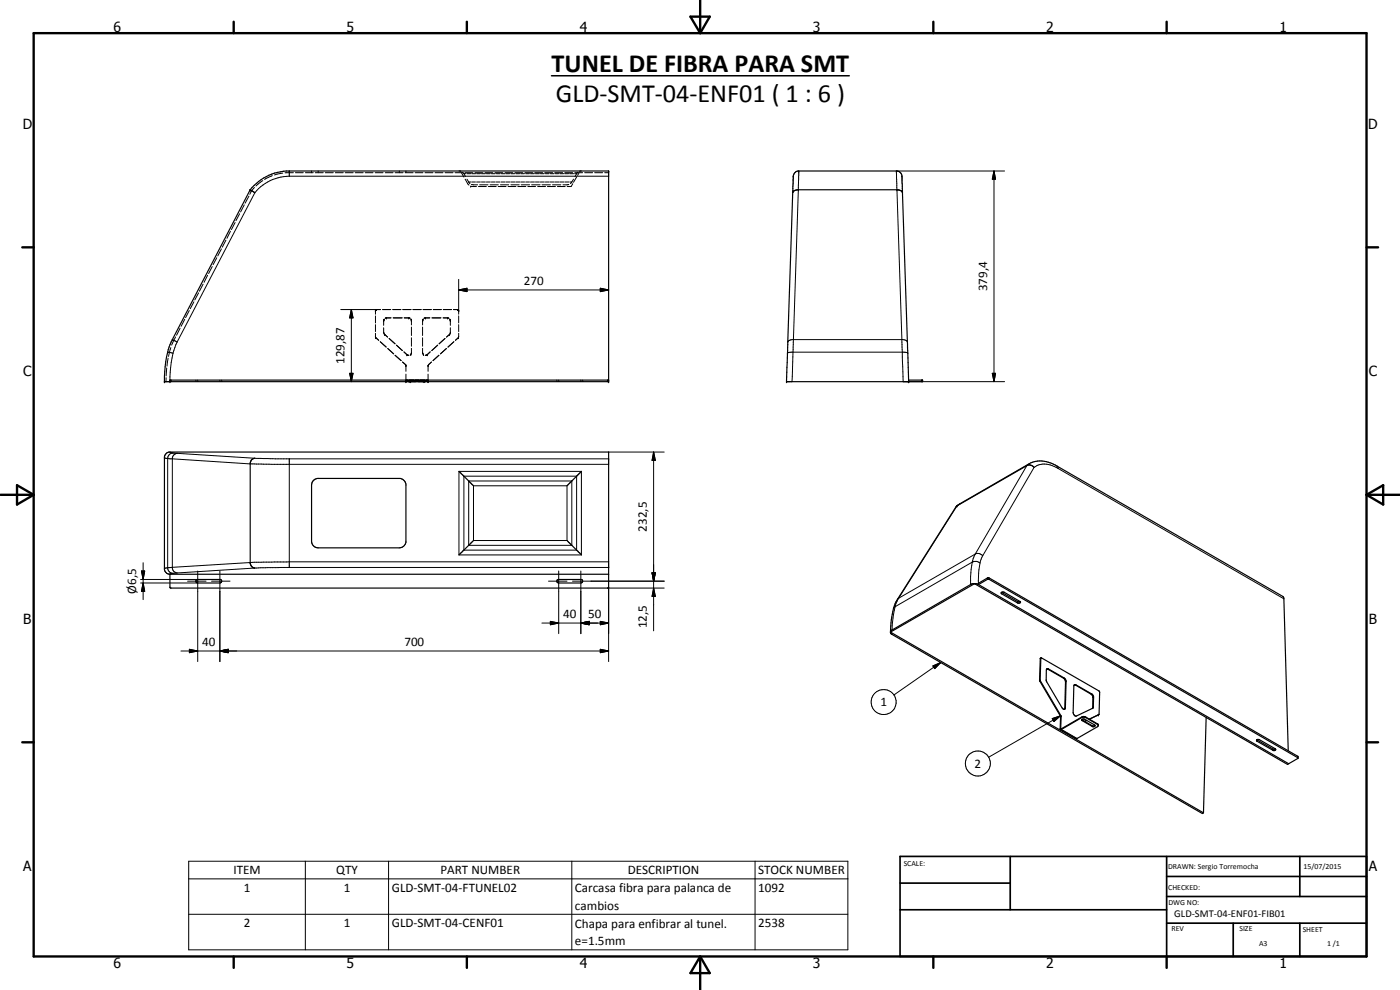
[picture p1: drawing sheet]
<svg xmlns="http://www.w3.org/2000/svg" width="420mm" height="297mm" viewBox="0 0 420 297" stroke-linecap="round" stroke-linejoin="round" font-family="sans-serif">
<g fill="none" stroke="#000" stroke-width=".35">
<path d="M75.1 56.9v.1M75.1 57l1.4 .8M75.2 57l.1 .1M75.6 56.3a15.1 15.1 0 0 1 10.3-5h96.8v63.2h-133.4a27.4 27.4 0 0 1 2.4-12.6l23.4-45zM238.5 51.9l1-.6h29.8a1.75 1.75 0 0 1 1.4 1.8l2 61.4v-.5h4.2v.5h-40.9l1.9-58.5 .2-3.1zM270.8 57.7l-.5-.5-.9-.3-30.4 .1a1.07 1.07 0 0 0-1.1 .8M182.7 114h-131.7v.5M49.8 136.2l.9-.6h132v40.7l-.3 .1h-131.2l-.2-.1v-4a1.64 1.64 0 0 1-1.7-1.5v-33.7zM76.5 137.5a1.49 1.49 0 0 0-1.4 1.5v30.2a1.56 1.56 0 0 0 1.4 1.2M94 144.3l1.2-.7h25l.6 .2 .6 .5 .4 .9v17.5a2.07 2.07 0 0 1-2 1.7h-24.3a2 2 0 0 1-2-2v-16.9zM137.7 141.4l4.4 4.4M174.5 141.4l-4.3 4.4"/>
<path d="M287.1 151.9l-17.8 28-.9 2a27.8 27.8 0 0 0-1.2 7.8M287.1 151.9l21.8-12.8a8.3 8.3 0 0 1 8.3 .7l68 39.4 1.4 46.1M310.3 140.3l-.2-.3a1.67 1.67 0 0 0-1.9-.3l-21.1 12.2M51 172.3h131.7M58.9 174l.3-.1h7l.3 .5v.3l-.5 .2h-6.7l-.4-.2zM142.1 162.2l-4.4 4.3M167.2 174l.3-.1h7l.4 .5-.1 .3-.5 .2h-6.6l-.5-.2zM170.2 162.2l4.3 4.3M293.7 175.4v-.4l2.7-1.6h.4l92.7 53.5v.7l-2.8 1.6M293.7 175.4l2.7-1.6h.4l92.7 53.6M293.7 175.4l93 53.8M293.7 175.4l-.8-.3-1.5 .2-23.8 13.8-.3 .3v.5l93.5 54.2 .4-.2"/>
<path d="M300.6 177.7v.1M300.6 177.7l-.1 .4 4.8 2.8a.44 .44 0 0 0 .6 .2 .44 .44 0 0 0 .2-.6M300.6 177.8l4.7 2.7h.8M300.6 177.7h.8l4.7 2.8M267.2 189.7l25.3-14.6 93.9 54.3 .3-.2M267.2 189.7l94 54.2M312.5 197.4l-.3 .1-.2 6.8 6.2 10.5v4.1h.3l6.5-3.7 .8 .1 3.8 2.3M312.5 197.4l-.3 6.6 6.2 10.8-.1 3.8 6.9-3.6 4.4 2.3v.5l-.3 .3-6.1 3.5-4.9-2.7M312.5 197.4l17.3 9.9 .2 .5-.2 6.6M314.1 200.7l5.1 2.8 .5 .6-.3 8.8M314.1 200.7h.6l4.7 2.7 .5 .6-.2 8.4-.3 .5-.7-.6-4.6-7.8zM322.4 205.5l5.3 3 .3 .6-.1 3.4"/>
<path d="M322.5 205.4l5.3 2.9 .4 .7-.1 3.4-5.1 2.4a.98 .98 0 0 1-.9-1l.2-8zM324.7 215.9l3.2 1.9 .7-.2M324.7 215.9l.1 .3 3.1 1.8h.5l.2-.3M324.7 215.9l.8-.1 3.1 1.9M326.1 216.2l-.6 .3M327.9 212.5l-.1 .1M329.8 214.4l-2.8 1.4M329.8 214.4l-2.9 1.4M362 215.3l-.8 28.6M377.2 222l.7-.1 4.9 2.8a.49 .49 0 0 1-.3 .5 .49 .49 0 0 1-.5-.1l-4.8-2.7zM377.2 222l4.9 2.8 .6-.1"/>
</g>
<g fill="none" stroke="#000" stroke-width=".3">
<path d="M74.7 58.8l-1.1 2.2M76.4 56.3l-1.4 2M78.9 54.2l-2.1 1.6M81.7 52.7l-2.3 1.1M84.9 51.9l-2.5 .6M86.8 51.3h.1M86.8 52.9a13.4 13.4 0 0 0-10.3 4.9l-23.3 44.8M86.8 51.3v1.6M86.8 52.9h95.9M88 51.8l-2.5 .1M88.6 51.8h2.4M91.6 51.8h2.4"/>
<path d="M93.5 51.3v.2M93.5 51.6v.2M94.6 51.8h2.4M95.5 51.3v.2M95.5 51.6v.2M97.6 51.8h2.4M100.6 51.8h2.4M103.6 51.8h2.4M106.6 51.8h2.4M109.6 51.8h2.4M112.6 51.8h2.4M115.6 51.8h2.4"/>
<path d="M118.6 51.8h2.4M119.8 51.3v.2M119.8 51.6v.2M121.6 51.8h2.4M121.8 51.3v.2M121.8 51.6v.2M124.6 51.8h2.3M127.5 51.8h2.5M130.5 51.8h2.5M133.6 51.8h2.4M136.6 51.8h2.3M137.7 51.3l.6 .1"/>
<path d="M138.5 51.8l.7 1.3M138.8 51.7h.1M138.9 51.7l.3 .4M139.2 52.1l.5 .9M139.2 52.1h.6M139.5 51.8h2.4M139.6 53.8l1.1 1.7M140.1 52.1h1.2M140.2 53.8l.8 1.3M140.7 54.6h.6M141.3 55.9h.1M141.3 55.9l1.7 .1"/>
<path d="M141.5 55.4l1.8 .1M141.6 54.6h1.1M141.6 52.1h1.1M142.5 51.8h2.4M143 54.6h1.2M143 52.1h1.2M143.6 56h2.4M144 55.5h2.5M144.5 54.6h1.2M144.5 52.1h1.2M145.5 51.8h2.4M146 54.6h1.1"/>
<path d="M146 52.1h1.1M146.5 56h2.4M147.1 55.5h2.5M147.4 54.6h1.2M147.4 52.1h1.2M148.5 51.8h2.4M148.9 54.6h1.2M148.9 52.1h1.2M149.5 56h2.4M150.2 55.5h2.5M150.4 54.6h1.1M150.4 52.1h1.2"/>
<path d="M151.5 51.8h2.4M151.8 54.6h1.2M151.8 52.1h1.2M152.5 56h2.3M153.3 54.6h1.2M153.3 55.5h2.5M153.3 52.1h1.2M154.5 51.8h2.4M154.8 54.6h1.2M154.8 52.1h1.2M155.4 56h2.4M156.3 54.6h1.1"/>
<path d="M156.3 52.1h1.1M156.4 55.5h2.6M157.5 51.8h2.4M157.8 54.6h1.1M157.8 52.1h1.1M158.4 56h2.3M159.2 54.6h1.2M159.2 52.1h1.2M159.5 55.5h2.6M160.5 51.8h2.4M160.7 54.6h1.2M160.7 52.1h1.2"/>
<path d="M161.4 56h2.3M162.2 54.6h1.2M162.2 52.1h1.2M162.7 55.5h2.5M163.5 51.8h2.4M163.6 54.6h1.2M163.6 52.1h1.2M164.3 56h2.4M165.1 54.6h1.2M165.1 52.1h1.2M165.8 55.5h2.5M166.5 51.8h2.4"/>
<path d="M166.6 54.6h1.2M166.6 52.1h1.2M167.3 56h2.3M168.1 54.6h1.1M168.1 52.1h1.1M169.5 51.8h2.4M169.5 52.1h1.2M169.5 54.6h1.2M170.7 55.4l-1.8 .1M171 52.1h1.2M171 54.6h.6M171.9 55.1l-.5 .9h-1.2"/>
<path d="M172.1 53.8l-.9 1.3M172.5 52.1h.5M172.5 51.8h2.4M173 52.1l-.4 .9M173.1 53l-1 1.7M173.4 51.7l-.4 .4M173.8 51.8l-.5 .8M174.5 51.3l-.6 .1M175.5 51.8h2.4M178.5 51.8h2.4M181.5 51.8h1.2M239.7 51.3h.1"/>
<path d="M239.7 51.3l-2 63.2M269 51.3h.1M269 51.3l2 63.2h30.5M269 51.3h32.5M298.3 51.3l.5 2.5h-1zM298.3 51.3v63.2M63.7 80l-1.1 2.1M65.1 77.3l-1.1 2.1M66.5 74.7l-1.1 2.1M67.8 72.1l-1.1 2.1M69.2 69.4l-1.1 2.1M70.6 66.8l-1.1 2.1"/>
<path d="M71.9 64.1l-1.1 2.1M73.3 61.5l-1.1 2.1M54 98.5l-1 2.1M55.4 95.8l-1.1 2.1M56.8 93.2l-1.1 2.1M58.2 90.6l-1.1 2M59.6 87.9l-1.1 2.1M60.9 85.3l-1.1 2.1M62.3 82.6l-1.1 2.1M102.3 92.9h11.9M105.4 92.9l.5 2.5h-1zM105.4 92.9v21.6"/>
<path d="M112.7 93.2h.1M112.7 94.8v2.1M112.7 97.4v2.1M112.7 100v1.1M112.7 93v1.3M112.8 92.9h.1M113 92.9h.1M114.8 92.9h2.5M115.1 96.2h.1M115.1 96.2v1.4M115.1 98.3l.1 1.6M115.3 95.8h.1"/>
<path d="M115.3 95.8l-.2 .4M116 95.4h.1M116 95.4l-.4 .1 1.7-.1M117.9 92.9h2.4M118 95.4h2.7M120.9 92.9h2.4M121.3 95.4l1.8 .1-.4-.1M122.7 95.4h.1M123.4 95.8h.1M123.4 95.8l.1 1.7M123.5 96.2h.1M123.5 98.1v2.6"/>
<path d="M123.9 92.9h2.5M126.8 96.2h.1M126.8 96.2v1.3M126.8 98.1v2.6M126.9 95.8h.1M126.9 95.8l-.1 .4M127 92.9h2.4M127.7 95.4h.1M127.7 95.4l-.5 .1 1.8-.1M129.7 95.4h2.6M130 92.9h2.4M133 95.4l1.7 .1-.4-.1"/>
<path d="M133 92.9h2.5M134.3 95.4h.1M135 95.8h.1M135 95.8l.2 1.8M135.2 96.2h.1M135.2 98.3v1.6M135.2 99.9h-.1M136.1 92.9h1.3M137.3 92.9h.1M137.4 92.9h.1M137.6 93l.1 .2M137.7 87l2.5-.5v1z"/>
<path d="M137.7 93.2h.1M137.7 100l-.1 1.1M137.7 83.8v10.5M137.7 94.8v2.1M137.7 97.4v2.1M137.7 87h45M180.2 86.5l2.5 .5-2.5 .5zM49.9 113.3l-.1 1.2M50 110.4l-.1 2.4M50.3 105.7l1.6 .3M50.4 107.5l-.3 2.4M51.3 104.3l-.7 2.6"/>
<path d="M51.3 114v.5M51.7 101.9h.1M51.7 101.9l1.5 .7M51.9 106l-.7 4.2-.2 4.3M52.7 101.1l-1.2 2.4M53.2 102.6l-1.3 3.4M58.8 114v.2M58.8 114.3v.2M59.3 114v.2M59.3 114.3v.2M66 114v.2M66 114.3v.2"/>
<path d="M66.5 114v.2M66.5 114.3v.2M104.9 112h1l-.5 2.5zM112.7 101.2l.1 .1M112.8 101.3h.1M112.8 101.3l.9 .8M114.1 102.5l1.8 1.6M115.3 100.2l.1 .1M115.4 100.3h.1M115.4 100.3l.9 .8M116.4 104.6l1.7 1.6M116.8 101.6l1.8 1.6"/>
<path d="M118.6 106.6l1.8 1.6M119 103.5l1.8 1.7-1.8-1.6M120.8 108.6l.9 .8M121.2 105.6l.9 .8M121.7 109.4h.1M121.7 109.4l.1 .1M121.8 114.5h.1M121.8 109.7h.1M121.8 109.6v1.8M121.8 112.3v1.8M121.8 114.2v.1M121.8 114.4v.1"/>
<path d="M121.8 114.5h.3M121.8 114.3h6.7M121.8 114h.7M122.1 106.4h.1M122.1 106.4l.6 .2M122.4 114.5h5.5M122.5 114.3h.1M122.5 114.4v.1M122.7 114.3h.1M122.7 114.4v.1M122.8 114h1.4M123.1 114.5h.1"/>
<path d="M123.1 114.3h.1M123.1 114.4v.1M123.3 106.3h.1M123.5 101.3v2.6M123.5 104.5v1.5M123.5 106l-.2 .3M124.5 114h1.3M126.1 114h1.4M126.8 101.3v2.6M126.8 104.5l.1 1.5M126.9 106l.2 .3M127.1 106.3h.1"/>
<path d="M127.2 114.5h.1M127.2 114.3h.1M127.2 114.4v.1M127.7 114.3h.1M127.7 114.4v.1M127.8 114.3h.1M127.8 114.4v.1M127.8 114h.7M128.2 106.4h.1M128.2 114.5h.3M128.2 106.4l-.6 .2M128.5 114.5h.1"/>
<path d="M128.5 114.3h.1M128.5 109.7h.1M128.5 109.7v1.7M128.5 112.3v1.8M128.5 114.2v.1M128.5 114.4v.1M128.5 109.6v.1M128.6 109.4h.1M128.6 109.4v.1M129.1 105.6l-.9 .8M129.5 108.6l-.9 .8M131.3 103.5l-1.7 1.7 1.7-1.6"/>
<path d="M131.7 106.6l-1.7 1.6M133.6 101.6l-1.8 1.6M134 104.6l-1.8 1.6M134.9 100.3h.1M134.9 100.3l-.9 .8M135 100.2l-.1 .1M136.2 102.5l-1.8 1.6M137.6 101.3h.1M137.6 101.3l-.9 .8M137.6 101.2v.1M167.1 114v.2M167.1 114.3v.2"/>
<path d="M167.7 114v.2M167.7 114.3v.2M174.3 114v.2M174.3 114.3v.2M174.9 114v.2M174.9 114.3v.2M182.3 114v.5M236.3 106l1.1-.3h33.9l1.1 .3M236.4 102.6l.4-.4 1-.3h33.1a1.32 1.32 0 0 1 1.4 .7M276.6 114v.5M297.8 112h1l-.5 2.5zM49.3 137.3h.1"/>
<path d="M49.3 137.3l1 .3M50.3 137.6v32.7M50.3 137.6l25.3 1.6 6 .1h101.1M51 135.6v.1M51 135.7l.9 .2M53.2 136l-1 .4-.5 1v33.1a1.63 1.63 0 0 0 1.5 1.4M53.2 136l23.8 1.5 5.7 .2h100M53.2 136a1.93 1.93 0 0 0-2.9 1.6M86.8 137.7v32.6M182.7 135.6h16.6M196.2 135.6l.5 2.5h-1zM196.2 135.6v53.7"/>
<path d="M308.2 139.7l-15.5 26.5M308.9 139.1l-.7 .6M317.2 139.8l.3 .7M137.7 141.4h36.8v25.1h-36.8zM139.2 142.9h33.8v22.2h-33.8zM140.7 144.3h30.9v19.3h-30.9zM142.1 145.8h28.1v16.4h-28.1zM288.1 151.2l-.9 .6-17.8 28.2a22.9 22.9 0 0 0-1.7 9M317.5 140.5a6.2 6.2 0 0 0-7.2-.2l-15.4 26.5M317.5 140.5l67.8 39.2M42.2 174.9h17M42.2 173.9h17"/>
<path d="M42.4 171.3h1l-.4 2.6zM43 174.9l.4 2.5h-1zM43 168.8v11.1M50.3 170.3a1.79 1.79 0 0 0 2.5 1.7l.4-.1M50.3 170.3l-1 .3M51 172.3h.1M51.9 172l-.9 .3M56.3 174.4h5.5M59.3 171.3v27.2M63.5 174.4h5.5M66 171.3v27.2M164.6 174.4h5.6"/>
<path d="M167.7 171.3v18.8M171.8 174.4h27.5M174.3 171.3v18.8M182.3 176.4h17M182.7 168.6l-103.6 .1-28.8 1.6M182.7 170.3h-102.4l-27.1 1.6M182.7 176.1v22.4M195.7 171.9h1l-.5 2.5zM196.2 176.4l.5 2.5h-1zM291.8 168.7l1.3-.3 1 .5M291.8 168.7l-.4 3.2-.1 3.5M291.8 168.7l-23.2 13.3-.5 .6"/>
<path d="M292.7 166.2l1.3-.1 .9 .7M292.7 166.2l-.9 2.5M292.7 166.2l-23.4 13.7M294.1 168.9l-.4 3.1v3.4M294.9 166.8l-.8 2.1M296.4 173.4v.4M296.8 173.4v.4M300.6 177.8v.4M54.3 195.3h128.4M56.8 194.8l2.5 .5-2.5 .5zM66 195.3l2.5-.5v1zM162.6 186.9h20.1"/>
<path d="M165.2 186.4l2.5 .5-2.5 .6zM174.3 186.9l2.5-.5v1.1zM180.2 186.4l2.5 .5-2.5 .6zM180.2 194.8l2.5 .5-2.5 .5zM280 199.8l2.3-1-1.8 1.8zM282.3 198.8l-14 9.7M305.3 180.5v.4M312.4 197.5l-.2 .2M312.2 204l-.2 .1M312.2 204.3l-.1 .1M314.7 200.7l-.2 .1M315.8 215.6l2.4-.8-1.9 1.7z"/>
<path d="M318.2 218.7h.3v.2l4.7 2.7M318.2 214.8l-21.5 12.4M318.4 214.7l-.2 .1M318.5 214.9l-.2 .2M319.4 203.4l-.2 .1M319.7 212.4l-.1 .1M319.9 204.5l-.1 .1M322.9 205.5h-.2M324.6 215.1v.2M324.8 216v.2M325.8 215.1v.2M327.6 208.2l-.2 .1"/>
<path d="M327.7 217.7v.2M328.1 212.1l-.2 .1M328.2 209.2l-.2 .1M329.3 217.2v.1M329.8 214.4l-.2 .1M377.2 222v.4M382 224.7v.4M389.5 226.9v.4M56.6 258.4h197.9v26.6h-197.9zM91.6 258.4v26.6M116.6 258.4v26.6M171.6 258.4v26.6"/>
<path d="M226.6 258.4v26.6M56.6 263.7h197.9M56.6 274.3h197.9"/>
<circle cx="265.2" cy="210.6" r="3.8"/>
<circle cx="293.5" cy="229.1" r="3.7"/>
</g>
<g fill="#000">
<circle cx="75.1" cy="56.9" r=".18"/>
<circle cx="75.1" cy="57" r=".18"/>
<circle cx="182.7" cy="51.3" r=".18"/>
<circle cx="239.6" cy="56.9" r=".18"/>
<circle cx="269.2" cy="56.9" r=".18"/>
<circle cx="49.3" cy="114.5" r=".18"/>
<circle cx="51" cy="114" r=".18"/>
<circle cx="51" cy="114.5" r=".18"/>
<circle cx="182.7" cy="114.5" r=".18"/>
<circle cx="182.7" cy="114" r=".18"/>
<circle cx="236" cy="114.5" r=".18"/>
<circle cx="272.7" cy="114.5" r=".18"/>
<circle cx="287.2" cy="151.8" r=".18"/>
<circle cx="75.1" cy="168.8" r=".18"/>
<circle cx="329.6" cy="214.5" r=".18"/>
</g>
<path d="M165.5 22.7h89.4" fill="none" stroke="#000" stroke-width=".46"/>
<g fill="none" stroke="#000" stroke-width=".71">
<path d="M10.1 9.9h400v277.1h-400zM70.1 6.5v3.4M140.1 6.5v3.4M207.2 5h5.8l-2.9 4.9zM210.1 0v9.9M280.1 6.5v3.4M350.1 6.5v3.4M6.7 74.2h3.4M410.1 74.2h3.5M.1 148.5h10M5.1 145.6l5 2.9-5 2.9zM410.1 148.5h10"/>
<path d="M410.1 148.5l5-2.9v5.8zM6.7 222.7h3.4M410.1 222.7h3.5M70.1 287v3.4M140.1 287v3.4M210.1 287v10M210.1 287l2.9 5h-5.8zM280.1 287v3.4M350.1 287v3.4"/>
</g>
<path d="M270.1 257h140v30h-140zM303.2 257v16M350.1 257v30M390.1 257v12M270.1 265h33.1M270.1 273h80M350.1 277h60M350.1 269h60M350.1 263h60M370.1 277v10M390.1 277v10" fill="none" stroke="#000" stroke-width=".51"/>
<g fill="#000">
<path d="M298.3 51.3l.5 2.5h-1zM105.4 92.9l.5 2.5h-1zM137.7 87l2.5-.5v1zM180.2 86.5l2.5 .5-2.5 .5zM104.9 112h1l-.5 2.5zM297.8 112h1l-.5 2.5zM196.2 135.6l.5 2.5h-1zM42.4 171.3h1l-.4 2.6zM43 174.9l.4 2.5h-1zM195.7 171.9h1l-.5 2.5zM196.2 176.4l.5 2.5h-1zM56.8 194.8l2.5 .5-2.5 .5z"/>
<path d="M66 195.3l2.5-.5v1zM165.2 186.4l2.5 .5-2.5 .6zM174.3 186.9l2.5-.5v1.1zM180.2 186.4l2.5 .5-2.5 .6zM180.2 194.8l2.5 .5-2.5 .5zM280 199.8l2.3-1-1.8 1.8zM315.8 215.6l2.4-.8-1.9 1.7z"/>
</g>
<g font-size="7.9">
<text x="165.6" y="21.6">TUNEL DE FIBRA PARA SMT</text>
<text x="166.8" y="30.6">GLD-SMT-04-ENF01 ( 1 : 6 )</text>
</g>
<g font-size="4.2">
<text x="34" y="9.6">6</text>
<text x="104" y="9.6">5</text>
<text x="174" y="9.6">4</text>
<text x="244" y="9.6">3</text>
<text x="314" y="9.6">2</text>
<text x="384" y="9.6">1</text>
<text x="6.8" y="38.7">D</text>
<text x="410.6" y="38.7">D</text>
<text x="7" y="112.9">C</text>
<text x="410.8" y="112.9">C</text>
<text x="7" y="187.1">B</text>
<text x="410.8" y="187.1">B</text>
<text x="7" y="261.4">A</text>
<text x="410.8" y="261.4">A</text>
<text x="34" y="290.4">6</text>
<text x="104" y="290.4">5</text>
<text x="174" y="290.4">4</text>
<text x="244" y="290.4">3</text>
<text x="314" y="290.4">2</text>
<text x="384" y="290.4">1</text>
</g>
<g font-size="3.9">
<text x="157.2" y="85.4">270</text>
<text x="296.2" y="87.4" transform="rotate(-90 296.2 87.4)">379,4</text>
<text x="103.4" y="109.2" transform="rotate(-90 103.4 109.2)">129,87</text>
<text x="194.1" y="159.5" transform="rotate(-90 194.1 159.5)">232,5</text>
<text x="40.9" y="178.2" transform="rotate(-90 40.9 178.2)">Ø6,5</text>
<text x="169" y="185.4">40</text>
<text x="176.5" y="185.4">50</text>
<text x="194.1" y="188.6" transform="rotate(-90 194.1 188.6)">12,5</text>
<text x="60.7" y="193.8">40</text>
<text x="121.4" y="193.8">700</text>
<text x="264.2" y="211.9">1</text>
<text x="292.5" y="230.4">2</text>
<text x="70" y="262.3">ITEM</text>
<text x="100.9" y="262.3">QTY</text>
<text x="132.2" y="262.3">PART NUMBER</text>
<text x="188.4" y="262.3">DESCRIPTION</text>
<text x="227.5" y="262.3">STOCK NUMBER</text>
<text x="73.1" y="267.6">1</text>
<text x="103.2" y="267.6">1</text>
<text x="117.5" y="267.6">GLD-SMT-04-FTUNEL02</text>
<text x="172.5" y="267.7">Carcasa fibra para palanca de</text>
<text x="227.5" y="267.6">1092</text>
<text x="172.5" y="273">cambios</text>
<text x="73.1" y="278.3">2</text>
<text x="103.2" y="278.3">1</text>
<text x="117.5" y="278.3">GLD-SMT-04-CENF01</text>
<text x="172.5" y="278.3">Chapa para enfibrar al tunel.</text>
<text x="227.5" y="278.3">2538</text>
<text x="172.5" y="283.6">e=1.5mm</text>
</g>
<text font-size="3.1" x="352.4" y="275.2">GLD-SMT-04-ENF01-FIB01</text>
<g font-size="2.4">
<text x="271.2" y="259.7">SCALE:</text>
<text x="350.6" y="260.8">DRAWN: Sergio Torremocha</text>
<text x="391.2" y="260.6">15/07/2015</text>
<text x="350.6" y="267">CHECKED:</text>
<text x="350.6" y="271.4">DWG NO:</text>
<text x="351.6" y="279.3">REV</text>
<text x="372" y="279.4">SIZE</text>
<text x="391" y="279.6">SHEET</text>
<text x="377.9" y="283.8">A3</text>
<text x="398.3" y="283.8">1 /1</text>
</g>
</svg>
